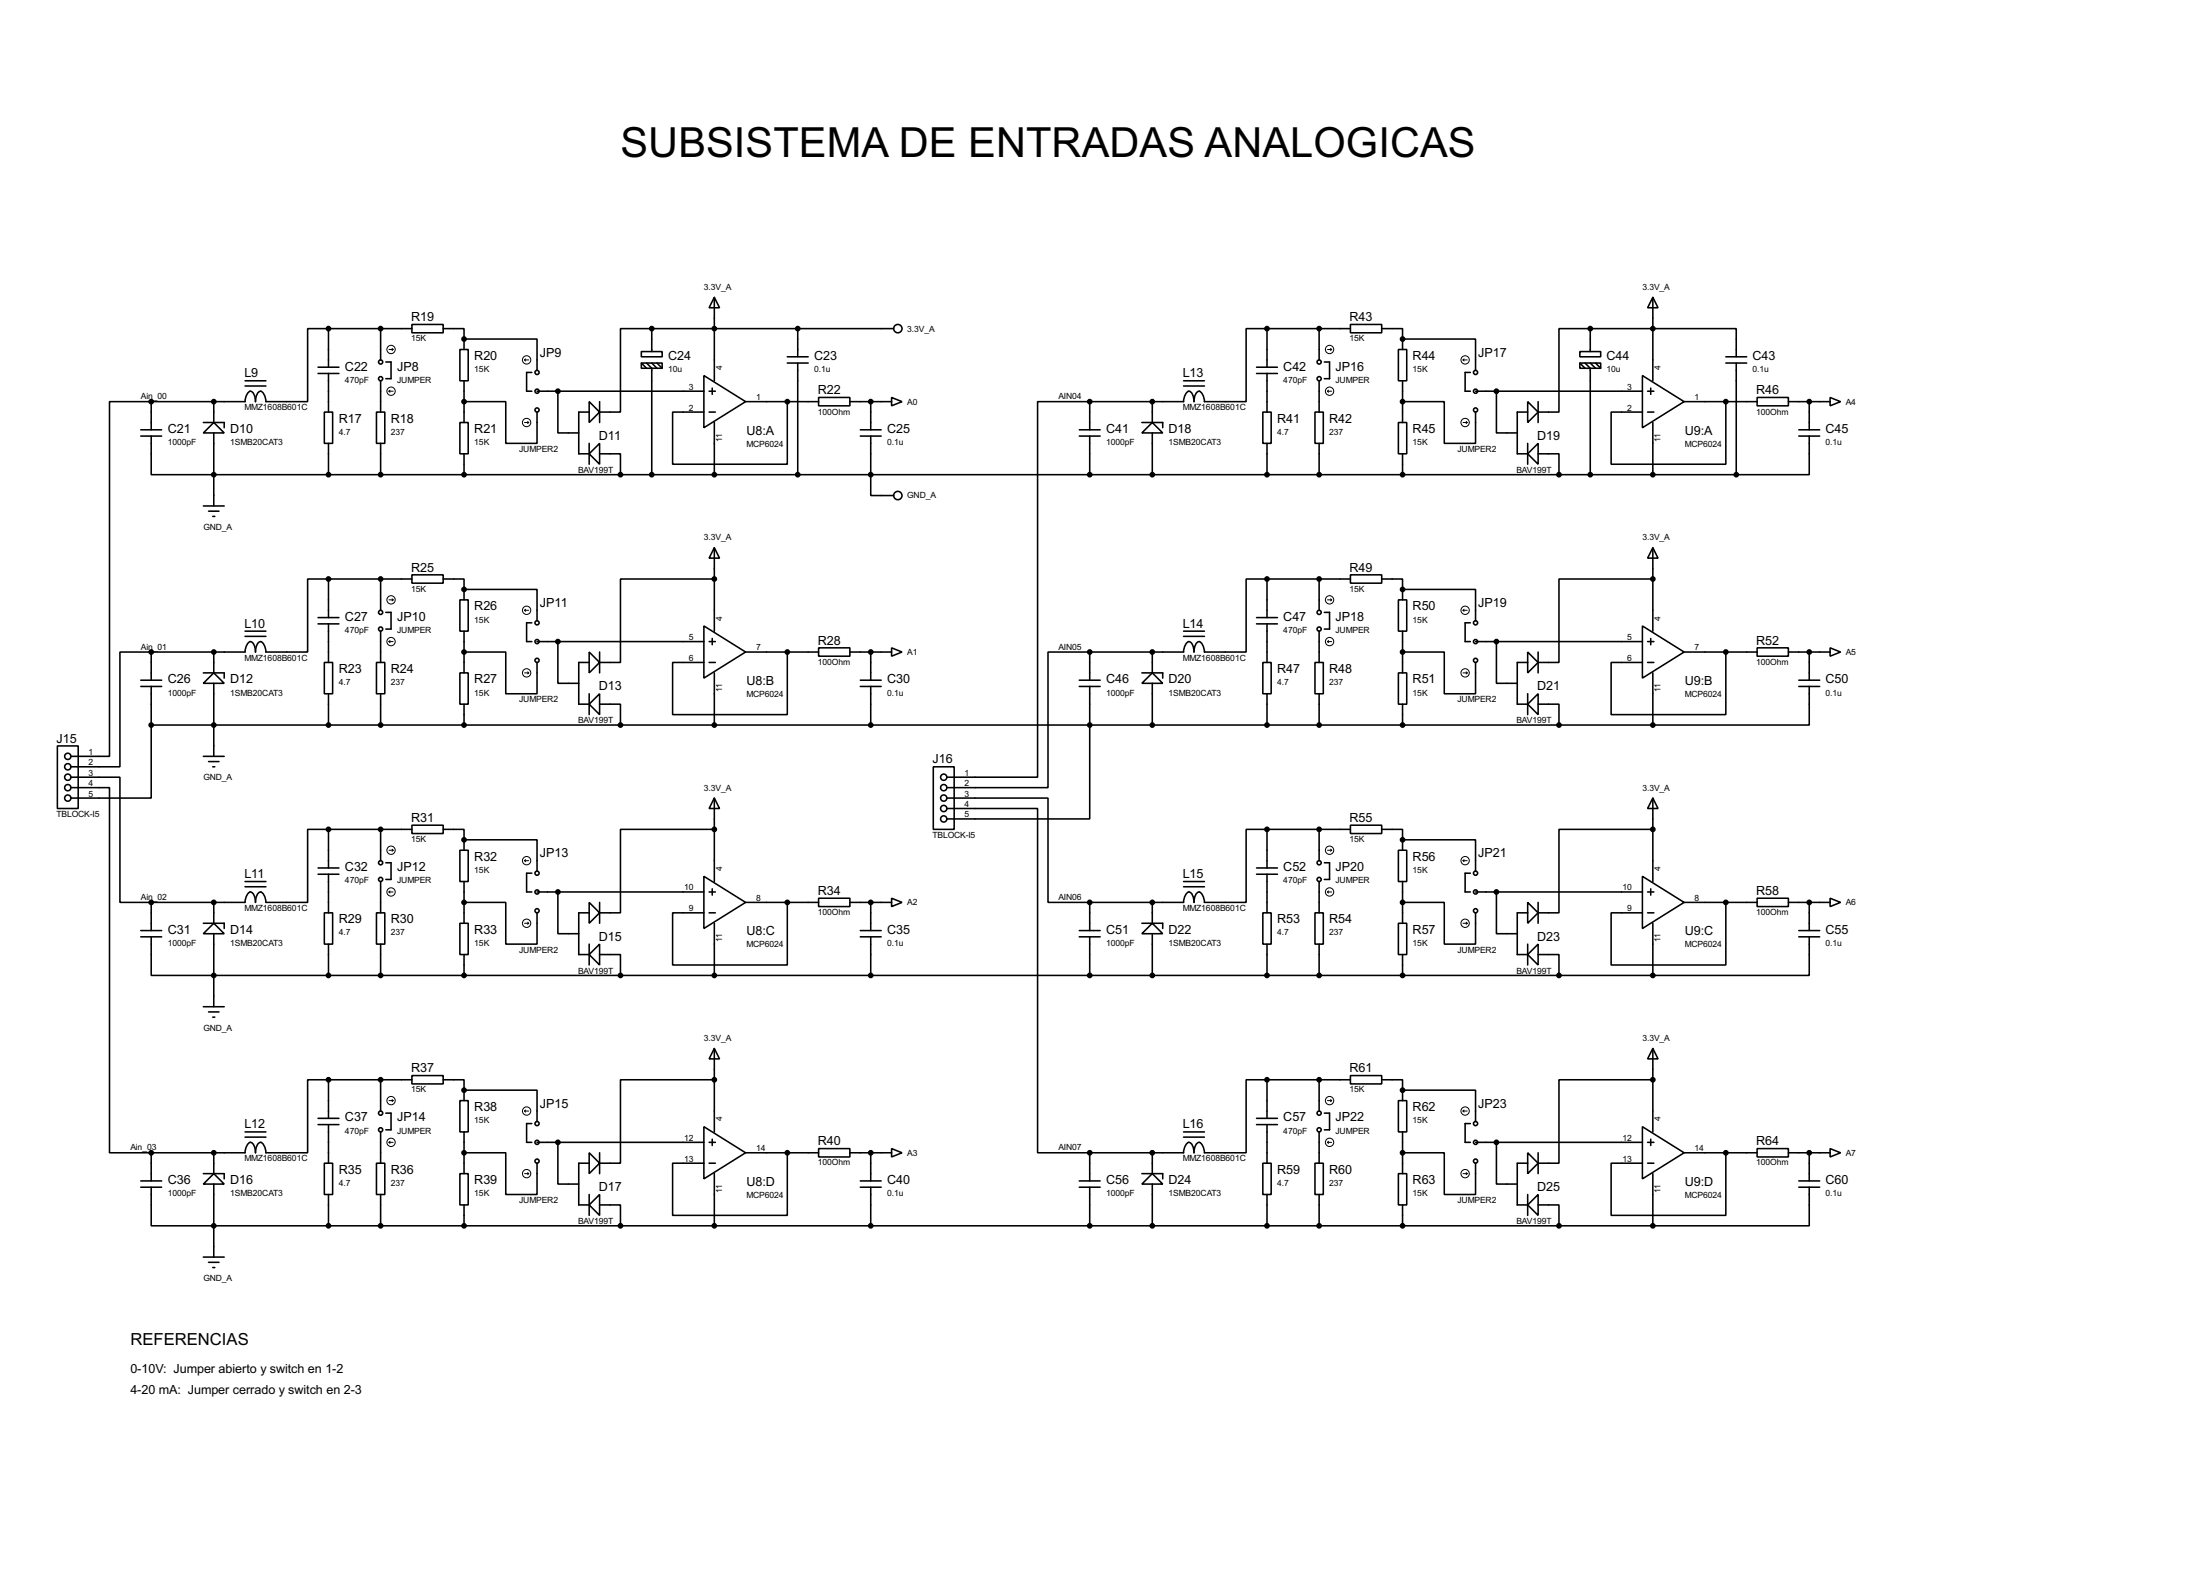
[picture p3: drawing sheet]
<svg xmlns="http://www.w3.org/2000/svg" width="536mm" height="383mm" viewBox="0 0 536 383" stroke-linecap="round" stroke-linejoin="round" font-family="sans-serif">
<g fill="none" stroke="#000" stroke-width=".38">
<path d="M100.3 79h7.6v2h-7.6zM174 72.4l1.3 2.5h-2.6zM174 72.4v20.3M328.9 79h7.6v2h-7.6zM402.6 72.4l1.3 2.5h-2.6zM402.6 72.4v20.3M36.8 97.8h-10.1v86.3h-9.4M36.8 97.8v6.8M52.1 97.8v5.1M59.7 94h5.1M59.7 92.7h5.1M77.5 89.4h5"/>
<path d="M77.5 90.9h5M80 80h-5.1v17.8h-10.1l-.2-1.2a1.31 1.31 0 0 0-1.5-1.3 2.8 2.8 0 0 0-.9 2.5v-.6a2.04 2.04 0 0 0-1.2-2 2.69 2.69 0 0 0-1.3 2.6h-22.9M80 80v9.4M80 90.9v9.4M80 80h20.3M92.7 80v7.6M92.7 92.7v7.6M94 88.1h1.2v4.1h-1.2M107.9 80h5.1v2.5M112 85.1h2v7.6h-2zM113 82.5h17.8v7.7M113 97.8h10.2v10.1h7.6v-7.6"/>
<path d="M113 82.5v2.6M113 92.7v10.2M129.5 90.7h-1.2v4.5h1.2M130.8 95.2h40.6M135.9 95.2v10.2h5.1M143.5 97.8l2.5 2.5-2.5 2.6zM146 97.8v5.1M156.2 85.6h5.1v1.3h-5.1zM156.2 88.4h5.1v1.3h-5.1zM156.2 88.4l1.3 1.3M157.5 88.4l1.2 1.3v25.9M158.7 80h-7.6v20.3h-5.1"/>
<path d="M158.7 80h59M158.7 80v5.6M158.7 88.4l1.3 1.3M160 88.4l1.3 1.3M171.4 91.4l10.2 6.4-10.2 6.3zM172.7 95.2h1.5M173.5 94.5v1.5M181.6 97.8h17.8M191.8 97.8v15.2h-28v-12.7h7.6M191.8 88.4h5M191.8 86.9h5M194.3 80v6.9"/>
<path d="M194.3 88.4v27.2M199.4 96.8h7.6v2h-7.6zM207 97.8h10.2M212.1 97.8v6.8M217.2 96.8l2.5 1-2.5 1zM265.4 97.8h-12.7v91.4h-22.1M265.4 97.8v6.8M280.7 97.8v5.1M288.3 94h5.1M288.3 92.7h5.1M306.1 89.4h5M306.1 90.9h5"/>
<path d="M308.6 80h-5.1v17.8h-10.1l-.2-1.2a1.31 1.31 0 0 0-1.5-1.3 2.8 2.8 0 0 0-.9 2.5v-.6a2.04 2.04 0 0 0-1.2-2 2.69 2.69 0 0 0-1.3 2.6h-22.9M308.6 80h20.3M308.6 80v9.4M308.6 90.9v9.4M321.3 80v7.6M321.3 92.7v7.6M322.6 88.1h1.2v4.1h-1.2M336.5 80h5.1v2.5M340.6 85.1h2v7.6h-2zM341.6 82.5h17.8v7.7M341.6 97.8h10.2v10.1h7.6v-7.6M341.6 82.5v2.6"/>
<path d="M341.6 92.7v10.2M358.1 90.7h-1.2v4.5h1.2M359.4 95.2h40.6M364.5 95.2v10.2h5.1M372.1 97.8l2.5 2.5-2.5 2.6zM374.6 97.8v5.1M384.8 85.6h5.1v1.3h-5.1zM384.8 88.4h5.1v1.3h-5.1zM384.8 88.4l1.3 1.3M386.1 88.4l1.2 1.3v25.9M387.3 80h35.6v6.9M387.3 80h-7.6v20.3h-5.1"/>
<path d="M387.3 80v5.6M387.3 88.4l1.3 1.3M388.6 88.4l1.3 1.3M400 91.4l10.2 6.4-10.2 6.3zM401.3 95.2h1.5M402.1 94.5v1.5M410.2 97.8h17.8M420.4 97.8v15.2h-28v-12.7h7.6M420.4 88.4h5M420.4 86.9h5M422.9 88.4v27.2M428 96.8h7.6v2h-7.6z"/>
<path d="M435.6 97.8h10.2M440.7 97.8v6.8M445.8 96.8l2.5 1-2.5 1zM34.3 106.2h5.1M34.3 104.6h5.1M36.8 106.2v9.4h386.1M49.5 102.9h5.1v1.2M52.1 102.9l2.5 2.5h-5.1zM52.1 105.4v17.8M79 100.3h2v7.6h-2zM80 107.9v7.7M91.7 100.3h2v7.6h-2z"/>
<path d="M92.7 107.9v7.7M112 102.9h2v7.6h-2zM113 110.5v5.1M143.5 110.5l2.5-2.6v5.1zM143.5 100.3h-2.5v10.2h2.5M143.5 107.9v5.1M146 110.5h5.1v5.1M172.7 100.3h1.5M174 102.9v12.7M209.5 106.2h5.1M209.5 104.6h5.1M212.1 106.2v14.4h5.6"/>
<path d="M262.9 106.2h5.1M262.9 104.6h5.1M265.4 106.2v9.4M278.1 102.9h5.1v1.2M280.7 102.9l2.5 2.5h-5.1zM280.7 105.4v10.2M307.6 100.3h2v7.6h-2zM308.6 107.9v7.7M320.3 100.3h2v7.6h-2zM321.3 107.9v7.7M340.6 102.9h2v7.6h-2zM341.6 110.5v5.1"/>
<path d="M372.1 110.5l2.5-2.6v5.1zM372.1 100.3h-2.5v10.2h2.5M372.1 107.9v5.1M374.6 110.5h5.1v5.1M401.3 100.3h1.5M402.6 102.9v12.7M438.1 106.2h5.1M438.1 104.6h5.1M440.7 106.2v9.4h-17.8M49.5 123.2h5.1M50.8 124.5h2.5M51.8 125.7h.5"/>
<path d="M100.3 140h7.6v2h-7.6zM174 133.3l1.3 2.6h-2.6zM174 133.3v20.4M328.9 140h7.6v2h-7.6zM402.6 133.3l1.3 2.6h-2.6zM402.6 133.3v20.4M36.8 158.7h-7.6v28h-11.9M36.8 158.7v6.9M52.1 158.7v5.1M59.7 154.9h5.1M59.7 153.7h5.1M77.5 150.4h5"/>
<path d="M77.5 151.9h5M80 141h-5.1v17.7h-10.1l-.2-1.2a1.31 1.31 0 0 0-1.5-1.2 2.8 2.8 0 0 0-.9 2.4v-.6a2.04 2.04 0 0 0-1.2-1.9 2.69 2.69 0 0 0-1.3 2.5h-22.9M80 141v9.4M80 151.9v9.4M80 141h20.3M92.7 141v7.6M92.7 153.7v7.6M94 149.1h1.2v4.1h-1.2M107.9 141h5.1v2.5M112 146h2v7.7h-2zM113 143.5h17.8v7.6M113 158.7h10.2v10.2h7.6v-7.6"/>
<path d="M113 143.5v2.5M113 153.7v10.1M129.5 151.6h-1.2v4.6h1.2M130.8 156.2h40.6M135.9 156.2v10.2h5.1M143.5 158.7l2.5 2.6-2.5 2.5zM146 158.7v5.1M171.4 152.4l10.2 6.3-10.2 6.4zM172.7 156.2h1.5M173.5 155.4v1.6M174 141h-22.9v20.3h-5.1M181.6 158.7h17.8"/>
<path d="M191.8 158.7v15.3h-28v-12.7h7.6M199.4 157.7h7.6v2.1h-7.6zM207 158.7h10.2M212.1 158.7v6.9M217.2 157.7l2.5 1-2.5 1.1zM265.4 158.7h-10.1v33.1h-24.7M265.4 158.7v6.9M280.7 158.7v5.1M288.3 154.9h5.1M288.3 153.7h5.1M306.1 150.4h5M306.1 151.9h5"/>
<path d="M308.6 141h-5.1v17.7h-10.1l-.2-1.2a1.31 1.31 0 0 0-1.5-1.2 2.8 2.8 0 0 0-.9 2.4v-.6a2.04 2.04 0 0 0-1.2-1.9 2.69 2.69 0 0 0-1.3 2.5h-22.9M308.6 141h20.3M308.6 141v9.4M308.6 151.9v9.4M321.3 141v7.6M321.3 153.7v7.6M322.6 149.1h1.2v4.1h-1.2M336.5 141h5.1v2.5M340.6 146h2v7.7h-2zM341.6 143.5h17.8v7.6M341.6 158.7h10.2v10.2h7.6v-7.6M341.6 143.5v2.5"/>
<path d="M341.6 153.7v10.1M358.1 151.6h-1.2v4.6h1.2M359.4 156.2h40.6M364.5 156.2v10.2h5.1M372.1 158.7l2.5 2.6-2.5 2.5zM374.6 158.7v5.1M400 152.4l10.2 6.3-10.2 6.4zM401.3 156.2h1.5M402.1 155.4v1.6M402.6 141h-22.9v20.3h-5.1M410.2 158.7h17.8M420.4 158.7v15.3h-28v-12.7h7.6"/>
<path d="M428 157.7h7.6v2.1h-7.6zM435.6 158.7h10.2M440.7 158.7v6.9M445.8 157.7l2.5 1-2.5 1.1zM34.3 167.1h5.1M34.3 165.6h5.1M36.8 176.5v17.8h-19.5M36.8 176.5h365.8M36.8 167.1v9.4M49.5 163.8h5.1v1.3M52.1 163.8l2.5 2.6h-5.1zM52.1 166.4v17.7"/>
<path d="M79 161.3h2v7.6h-2zM80 168.9v7.6M91.7 161.3h2v7.6h-2zM92.7 168.9v7.6M112 163.8h2v7.6h-2zM113 171.4v5.1M143.5 171.4l2.5-2.5v5.1zM143.5 168.9v5.1M143.5 161.3h-2.5v10.1h2.5M146 171.4h5.1v5.1M172.7 161.3h1.5M174 163.8v12.7"/>
<path d="M209.5 167.1h5.1M209.5 165.6h5.1M212.1 167.1v9.4M262.9 167.1h5.1M262.9 165.6h5.1M265.4 167.1v32.3h-34.8M278.1 163.8h5.1v1.3M280.7 163.8l2.5 2.6h-5.1zM280.7 166.4v10.1M307.6 161.3h2v7.6h-2zM308.6 168.9v7.6M320.3 161.3h2v7.6h-2z"/>
<path d="M321.3 168.9v7.6M340.6 163.8h2v7.6h-2zM341.6 171.4v5.1M372.1 171.4l2.5-2.5v5.1zM372.1 161.3h-2.5v10.1h2.5M372.1 168.9v5.1M374.6 171.4h5.1v5.1M401.3 161.3h1.5M402.6 163.8v12.7M438.1 167.1h5.1M438.1 165.6h5.1M440.7 167.1v9.4h-38.1"/>
<path d="M14 181.6h5v15.2h-5zM17.3 189.2h11.9v30.5h7.6M17.3 191.8h9.4v88.9h10.1M49.5 184.1h5.1M50.8 185.4h2.5M51.8 186.7h.5M174 194.3l1.3 2.5h-2.6zM174 194.3v20.3M227.3 186.7h5.1v15.2h-5.1zM230.6 194.3h24.7v25.4h10.1M230.6 196.8h22.1v83.9h12.7M402.6 194.3l1.3 2.5h-2.6z"/>
<path d="M402.6 194.3v20.3M36.8 219.7v6.9M52.1 219.7v5.1M59.7 215.9h5.1M59.7 214.6h5.1M77.5 211.3h5M77.5 212.9h5M80 201.9h-5.1v17.8h-10.1l-.2-1.2a1.31 1.31 0 0 0-1.5-1.2 2.8 2.8 0 0 0-.9 2.4v-.6a2.04 2.04 0 0 0-1.2-1.9 2.69 2.69 0 0 0-1.3 2.5h-22.9M80 201.9v9.4M80 212.9v9.3M80 201.9h20.3M92.7 201.9v7.6"/>
<path d="M92.7 214.6v7.6M94 210.1h1.2v4h-1.2M100.3 200.9h7.6v2h-7.6zM107.9 201.9h5.1v2.6M112 207h2v7.6h-2zM113 204.5h17.8v7.6M113 219.7h10.2v10.2h7.6v-7.7M113 204.5v2.5M113 214.6v10.2M129.5 212.6h-1.2v4.6h1.2M130.8 217.2h40.6M135.9 217.2v10.1h5.1"/>
<path d="M143.5 219.7l2.5 2.5-2.5 2.6zM146 219.7v5.1M171.4 213.4l10.2 6.3-10.2 6.4zM172.7 217.2h1.5M173.5 216.4v1.5M174 201.9h-22.9v20.3h-5.1M181.6 219.7h17.8M191.8 219.7v15.2h-28v-12.7h7.6M199.4 218.7h7.6v2h-7.6zM207 219.7h10.2M212.1 219.7v6.9M217.2 218.7l2.5 1-2.5 1z"/>
<path d="M265.4 219.7v6.9M280.7 219.7v5.1M288.3 215.9h5.1M288.3 214.6h5.1M306.1 211.3h5M306.1 212.9h5M308.6 201.9h-5.1v17.8h-10.1l-.2-1.2a1.31 1.31 0 0 0-1.5-1.2 2.8 2.8 0 0 0-.9 2.4v-.6a2.04 2.04 0 0 0-1.2-1.9 2.69 2.69 0 0 0-1.3 2.5h-22.9M308.6 201.9h20.3M308.6 201.9v9.4M308.6 212.9v9.3M321.3 201.9v7.6M321.3 214.6v7.6"/>
<path d="M322.6 210.1h1.2v4h-1.2M328.9 200.9h7.6v2h-7.6zM336.5 201.9h5.1v2.6M340.6 207h2v7.6h-2zM341.6 204.5h17.8v7.6M341.6 219.7h10.2v10.2h7.6v-7.7M341.6 204.5v2.5M341.6 214.6v10.2M358.1 212.6h-1.2v4.6h1.2M359.4 217.2h40.6M364.5 217.2v10.1h5.1M372.1 219.7l2.5 2.5-2.5 2.6z"/>
<path d="M374.6 219.7v5.1M400 213.4l10.2 6.3-10.2 6.4zM401.3 217.2h1.5M402.1 216.4v1.5M402.6 201.9h-22.9v20.3h-5.1M410.2 219.7h17.8M420.4 219.7v15.2h-28v-12.7h7.6M428 218.7h7.6v2h-7.6zM435.6 219.7h10.2M440.7 219.7v6.9M445.8 218.7l2.5 1-2.5 1zM34.3 228.1h5.1"/>
<path d="M34.3 226.6h5.1M36.8 228.1v9.4h365.8M49.5 224.8h5.1v1.3M52.1 224.8l2.5 2.5h-5.1zM52.1 227.3v17.8M79 222.2h2v7.7h-2zM80 229.9v7.6M91.7 222.2h2v7.7h-2zM92.7 229.9v7.6M112 224.8h2v7.6h-2zM113 232.4v5.1M143.5 232.4l2.5-2.5v5z"/>
<path d="M143.5 229.9v5M143.5 222.2h-2.5v10.2h2.5M146 232.4h5.1v5.1M172.7 222.2h1.5M174 224.8v12.7M209.5 228.1h5.1M209.5 226.6h5.1M212.1 228.1v9.4M262.9 228.1h5.1M262.9 226.6h5.1M265.4 228.1v9.4M278.1 224.8h5.1v1.3"/>
<path d="M280.7 224.8l2.5 2.5h-5.1zM280.7 227.3v10.2M307.6 222.2h2v7.7h-2zM308.6 229.9v7.6M320.3 222.2h2v7.7h-2zM321.3 229.9v7.6M340.6 224.8h2v7.6h-2zM341.6 232.4v5.1M372.1 232.4l2.5-2.5v5zM372.1 222.2h-2.5v10.2h2.5M372.1 229.9v5M374.6 232.4h5.1v5.1"/>
<path d="M401.3 222.2h1.5M402.6 224.8v12.7M438.1 228.1h5.1M438.1 226.6h5.1M440.7 228.1v9.4h-38.1M49.5 245.1h5.1M50.8 246.4h2.5M51.8 247.6h.5M174 255.3l1.3 2.5h-2.6zM174 255.3v20.3M402.6 255.3l1.3 2.5h-2.6zM402.6 255.3v20.3"/>
<path d="M59.7 276.9h5.1M59.7 275.6h5.1M77.5 272.3h5M77.5 273.8h5M80 262.9h-5.1v17.8h-10.1l-.2-1.3a1.31 1.31 0 0 0-1.5-1.2 2.8 2.8 0 0 0-.9 2.5v-.7a2.04 2.04 0 0 0-1.2-1.9 2.69 2.69 0 0 0-1.3 2.6h-22.9M80 262.9v9.4M80 273.8v9.4M80 262.9h20.3M92.7 262.9v7.6M92.7 275.6v7.6M94 271h1.2v4.1h-1.2M100.3 261.9h7.6v2h-7.6z"/>
<path d="M107.9 262.9h5.1v2.5M112 268h2v7.6h-2zM113 265.4h17.8v7.6M113 265.4v2.6M113 275.6v10.1M129.5 273.6h-1.2v4.5h1.2M130.8 278.1h40.6M135.9 278.1v10.2h5.1M171.4 274.3l10.2 6.4-10.2 6.3zM172.7 278.1h1.5M173.5 277.4v1.5M174 262.9h-22.9v20.3h-5.1"/>
<path d="M199.4 279.7h7.6v2h-7.6zM217.2 279.7l2.5 1-2.5 1zM288.3 276.9h5.1M288.3 275.6h5.1M306.1 272.3h5M306.1 273.8h5M308.6 262.9h-5.1v17.8h-10.1l-.2-1.3a1.31 1.31 0 0 0-1.5-1.2 2.8 2.8 0 0 0-.9 2.5v-.7a2.04 2.04 0 0 0-1.2-1.9 2.69 2.69 0 0 0-1.3 2.6h-22.9M308.6 262.9h20.3M308.6 262.9v9.4M308.6 273.8v9.4M321.3 262.9v7.6M321.3 275.6v7.6"/>
<path d="M322.6 271h1.2v4.1h-1.2M328.9 261.9h7.6v2h-7.6zM336.5 262.9h5.1v2.5M340.6 268h2v7.6h-2zM341.6 265.4h17.8v7.6M341.6 265.4v2.6M341.6 275.6v10.1M358.1 273.6h-1.2v4.5h1.2M359.4 278.1h40.6M364.5 278.1v10.2h5.1M400 274.3l10.2 6.4-10.2 6.3zM401.3 278.1h1.5"/>
<path d="M402.1 277.4v1.5M402.6 262.9h-22.9v20.3h-5.1M428 279.7h7.6v2h-7.6zM445.8 279.7l2.5 1-2.5 1zM34.3 289.1h5.1M34.3 287.5h5.1M36.8 289.1v9.3h365.8M36.8 280.7v6.8M49.5 285.7h5.1v1.3M52.1 285.7l2.5 2.6h-5.1zM52.1 280.7v5M52.1 288.3v17.8"/>
<path d="M79 283.2h2v7.6h-2zM80 290.8v7.6M91.7 283.2h2v7.6h-2zM92.7 290.8v7.6M112 285.7h2v7.7h-2zM113 280.7h10.2v10.1h7.6v-7.6M113 293.4v5M143.5 293.4l2.5-2.6v5.1zM143.5 280.7l2.5 2.5-2.5 2.5zM143.5 290.8v5.1M143.5 283.2h-2.5v10.2h2.5M146 293.4h5.1v5"/>
<path d="M146 280.7v5M172.7 283.2h1.5M174 285.7v12.7M181.6 280.7h17.8M191.8 280.7v15.2h-28v-12.7h7.6M207 280.7h10.2M209.5 289.1h5.1M209.5 287.5h5.1M212.1 280.7v6.8M212.1 289.1v9.3M262.9 289.1h5.1M262.9 287.5h5.1"/>
<path d="M265.4 280.7v6.8M265.4 289.1v9.3M278.1 285.7h5.1v1.3M280.7 285.7l2.5 2.6h-5.1zM280.7 280.7v5M280.7 288.3v10.1M307.6 283.2h2v7.6h-2zM308.6 290.8v7.6M320.3 283.2h2v7.6h-2zM321.3 290.8v7.6M340.6 285.7h2v7.7h-2zM341.6 280.7h10.2v10.1h7.6v-7.6"/>
<path d="M341.6 293.4v5M372.1 293.4l2.5-2.6v5.1zM372.1 280.7l2.5 2.5-2.5 2.5zM372.1 283.2h-2.5v10.2h2.5M372.1 290.8v5.1M374.6 293.4h5.1v5M374.6 280.7v5M401.3 283.2h1.5M402.6 285.7v12.7M410.2 280.7h17.8M420.4 280.7v15.2h-28v-12.7h7.6M435.6 280.7h10.2"/>
<path d="M438.1 289.1h5.1M438.1 287.5h5.1M440.7 289.1v9.3h-38.1M440.7 280.7v6.8M49.5 306.1h5.1M50.8 307.3h2.5M51.8 308.6h.5"/>
<circle cx="92.7" cy="92.2" r=".51"/>
<circle cx="92.7" cy="88.1" r=".51"/>
<circle cx="130.8" cy="95.2" r=".51"/>
<circle cx="130.8" cy="90.7" r=".51"/>
<circle cx="130.8" cy="99.8" r=".51"/>
<circle cx="218.7" cy="80" r="1.02"/>
<circle cx="321.3" cy="92.2" r=".51"/>
<circle cx="321.3" cy="88.1" r=".51"/>
<circle cx="359.4" cy="99.8" r=".51"/>
<circle cx="359.4" cy="90.7" r=".51"/>
<circle cx="359.4" cy="95.2" r=".51"/>
<circle cx="218.7" cy="120.7" r="1.02"/>
<circle cx="92.7" cy="149.1" r=".51"/>
<circle cx="92.7" cy="153.2" r=".51"/>
<circle cx="130.8" cy="151.6" r=".51"/>
<circle cx="130.8" cy="156.2" r=".51"/>
<circle cx="321.3" cy="153.2" r=".51"/>
<circle cx="321.3" cy="149.1" r=".51"/>
<circle cx="359.4" cy="151.6" r=".51"/>
<circle cx="359.4" cy="156.2" r=".51"/>
<circle cx="130.8" cy="160.8" r=".51"/>
<circle cx="359.4" cy="160.8" r=".51"/>
<circle cx="16.5" cy="186.7" r=".76"/>
<circle cx="16.5" cy="191.8" r=".76"/>
<circle cx="16.5" cy="194.3" r=".76"/>
<circle cx="16.5" cy="189.2" r=".76"/>
<circle cx="16.5" cy="184.2" r=".76"/>
<circle cx="229.9" cy="189.2" r=".76"/>
<circle cx="229.9" cy="194.3" r=".76"/>
<circle cx="229.9" cy="191.8" r=".76"/>
<circle cx="229.9" cy="196.9" r=".76"/>
<circle cx="229.9" cy="199.4" r=".76"/>
<circle cx="92.7" cy="214.1" r=".51"/>
<circle cx="92.7" cy="210.1" r=".51"/>
<circle cx="130.8" cy="212.6" r=".51"/>
<circle cx="130.8" cy="217.2" r=".51"/>
<circle cx="321.3" cy="214.1" r=".51"/>
<circle cx="321.3" cy="210.1" r=".51"/>
<circle cx="359.4" cy="212.6" r=".51"/>
<circle cx="359.4" cy="217.2" r=".51"/>
<circle cx="130.8" cy="221.7" r=".51"/>
<circle cx="359.4" cy="221.7" r=".51"/>
<circle cx="92.7" cy="275.1" r=".51"/>
<circle cx="92.7" cy="271" r=".51"/>
<circle cx="130.8" cy="278.1" r=".51"/>
<circle cx="130.8" cy="273.6" r=".51"/>
<circle cx="321.3" cy="271" r=".51"/>
<circle cx="321.3" cy="275.1" r=".51"/>
<circle cx="359.4" cy="273.6" r=".51"/>
<circle cx="359.4" cy="278.1" r=".51"/>
<circle cx="130.8" cy="282.7" r=".51"/>
<circle cx="359.4" cy="282.7" r=".51"/>
</g>
<circle cx="113" cy="82.5" r=".19" fill="#000"/>
<g fill="#000" stroke="#000" stroke-width=".38">
<circle cx="36.8" cy="97.8" r=".51"/>
<circle cx="52.1" cy="97.8" r=".51"/>
<circle cx="80" cy="80" r=".51"/>
<circle cx="92.7" cy="80" r=".51"/>
<circle cx="113" cy="97.8" r=".51"/>
<circle cx="113" cy="82.5" r=".51"/>
<circle cx="135.9" cy="95.2" r=".51"/>
<circle cx="158.7" cy="80" r=".51"/>
<circle cx="174" cy="80" r=".51"/>
<circle cx="191.8" cy="97.8" r=".51"/>
<circle cx="194.3" cy="80" r=".51"/>
<circle cx="212.1" cy="97.8" r=".51"/>
<circle cx="265.4" cy="97.8" r=".51"/>
<circle cx="280.7" cy="97.8" r=".51"/>
<circle cx="308.6" cy="80" r=".51"/>
<circle cx="321.3" cy="80" r=".51"/>
<circle cx="341.6" cy="82.5" r=".51"/>
<circle cx="341.6" cy="97.8" r=".51"/>
<circle cx="364.5" cy="95.2" r=".51"/>
<circle cx="387.3" cy="80" r=".51"/>
<circle cx="402.6" cy="80" r=".51"/>
<circle cx="420.4" cy="97.8" r=".51"/>
<circle cx="440.7" cy="97.8" r=".51"/>
<circle cx="52.1" cy="115.6" r=".51"/>
<circle cx="80" cy="115.6" r=".51"/>
<circle cx="92.7" cy="115.6" r=".51"/>
<circle cx="113" cy="115.6" r=".51"/>
<circle cx="151.1" cy="115.6" r=".51"/>
<circle cx="158.7" cy="115.6" r=".51"/>
<circle cx="174" cy="115.6" r=".51"/>
<circle cx="194.3" cy="115.6" r=".51"/>
<circle cx="212.1" cy="115.6" r=".51"/>
<circle cx="265.4" cy="115.6" r=".51"/>
<circle cx="280.7" cy="115.6" r=".51"/>
<circle cx="308.6" cy="115.6" r=".51"/>
<circle cx="321.3" cy="115.6" r=".51"/>
<circle cx="341.6" cy="115.6" r=".51"/>
<circle cx="379.7" cy="115.6" r=".51"/>
<circle cx="387.3" cy="115.6" r=".51"/>
<circle cx="402.6" cy="115.6" r=".51"/>
<circle cx="422.9" cy="115.6" r=".51"/>
<circle cx="36.8" cy="158.7" r=".51"/>
<circle cx="52.1" cy="158.7" r=".51"/>
<circle cx="80" cy="141" r=".51"/>
<circle cx="92.7" cy="141" r=".51"/>
<circle cx="113" cy="143.5" r=".51"/>
<circle cx="113" cy="158.7" r=".51"/>
<circle cx="135.9" cy="156.2" r=".51"/>
<circle cx="174" cy="141" r=".51"/>
<circle cx="191.8" cy="158.7" r=".51"/>
<circle cx="212.1" cy="158.7" r=".51"/>
<circle cx="265.4" cy="158.7" r=".51"/>
<circle cx="280.7" cy="158.7" r=".51"/>
<circle cx="308.6" cy="141" r=".51"/>
<circle cx="321.3" cy="141" r=".51"/>
<circle cx="341.6" cy="143.5" r=".51"/>
<circle cx="341.6" cy="158.7" r=".51"/>
<circle cx="364.5" cy="156.2" r=".51"/>
<circle cx="402.6" cy="141" r=".51"/>
<circle cx="420.4" cy="158.7" r=".51"/>
<circle cx="440.7" cy="158.7" r=".51"/>
<circle cx="36.8" cy="176.5" r=".51"/>
<circle cx="52.1" cy="176.5" r=".51"/>
<circle cx="80" cy="176.5" r=".51"/>
<circle cx="92.7" cy="176.5" r=".51"/>
<circle cx="113" cy="176.5" r=".51"/>
<circle cx="151.1" cy="176.5" r=".51"/>
<circle cx="174" cy="176.5" r=".51"/>
<circle cx="212.1" cy="176.5" r=".51"/>
<circle cx="265.4" cy="176.5" r=".51"/>
<circle cx="280.7" cy="176.5" r=".51"/>
<circle cx="308.6" cy="176.5" r=".51"/>
<circle cx="321.3" cy="176.5" r=".51"/>
<circle cx="341.6" cy="176.5" r=".51"/>
<circle cx="379.7" cy="176.5" r=".51"/>
<circle cx="402.6" cy="176.5" r=".51"/>
<circle cx="36.8" cy="219.7" r=".51"/>
<circle cx="52.1" cy="219.7" r=".51"/>
<circle cx="80" cy="201.9" r=".51"/>
<circle cx="92.7" cy="201.9" r=".51"/>
<circle cx="113" cy="204.5" r=".51"/>
<circle cx="113" cy="219.7" r=".51"/>
<circle cx="135.9" cy="217.2" r=".51"/>
<circle cx="174" cy="201.9" r=".51"/>
<circle cx="191.8" cy="219.7" r=".51"/>
<circle cx="212.1" cy="219.7" r=".51"/>
<circle cx="265.4" cy="219.7" r=".51"/>
<circle cx="280.7" cy="219.7" r=".51"/>
<circle cx="308.6" cy="201.9" r=".51"/>
<circle cx="321.3" cy="201.9" r=".51"/>
<circle cx="341.6" cy="219.7" r=".51"/>
<circle cx="341.6" cy="204.5" r=".51"/>
<circle cx="364.5" cy="217.2" r=".51"/>
<circle cx="402.6" cy="201.9" r=".51"/>
<circle cx="420.4" cy="219.7" r=".51"/>
<circle cx="440.7" cy="219.7" r=".51"/>
<circle cx="52.1" cy="237.5" r=".51"/>
<circle cx="80" cy="237.5" r=".51"/>
<circle cx="92.7" cy="237.5" r=".51"/>
<circle cx="113" cy="237.5" r=".51"/>
<circle cx="151.1" cy="237.5" r=".51"/>
<circle cx="174" cy="237.5" r=".51"/>
<circle cx="212.1" cy="237.5" r=".51"/>
<circle cx="265.4" cy="237.5" r=".51"/>
<circle cx="280.7" cy="237.5" r=".51"/>
<circle cx="308.6" cy="237.5" r=".51"/>
<circle cx="321.3" cy="237.5" r=".51"/>
<circle cx="341.6" cy="237.5" r=".51"/>
<circle cx="379.7" cy="237.5" r=".51"/>
<circle cx="402.6" cy="237.5" r=".51"/>
<circle cx="80" cy="262.9" r=".51"/>
<circle cx="92.7" cy="262.9" r=".51"/>
<circle cx="113" cy="265.4" r=".51"/>
<circle cx="135.9" cy="278.1" r=".51"/>
<circle cx="174" cy="262.9" r=".51"/>
<circle cx="308.6" cy="262.9" r=".51"/>
<circle cx="321.3" cy="262.9" r=".51"/>
<circle cx="341.6" cy="265.4" r=".51"/>
<circle cx="364.5" cy="278.1" r=".51"/>
<circle cx="402.6" cy="262.9" r=".51"/>
<circle cx="36.8" cy="280.7" r=".51"/>
<circle cx="52.1" cy="298.4" r=".51"/>
<circle cx="52.1" cy="280.7" r=".51"/>
<circle cx="80" cy="298.4" r=".51"/>
<circle cx="92.7" cy="298.4" r=".51"/>
<circle cx="113" cy="280.7" r=".51"/>
<circle cx="113" cy="298.4" r=".51"/>
<circle cx="151.1" cy="298.4" r=".51"/>
<circle cx="174" cy="298.4" r=".51"/>
<circle cx="191.8" cy="280.7" r=".51"/>
<circle cx="212.1" cy="298.4" r=".51"/>
<circle cx="212.1" cy="280.7" r=".51"/>
<circle cx="265.4" cy="280.7" r=".51"/>
<circle cx="265.4" cy="298.4" r=".51"/>
<circle cx="280.7" cy="298.4" r=".51"/>
<circle cx="280.7" cy="280.7" r=".51"/>
<circle cx="308.6" cy="298.4" r=".51"/>
<circle cx="321.3" cy="298.4" r=".51"/>
<circle cx="341.6" cy="298.4" r=".51"/>
<circle cx="341.6" cy="280.7" r=".51"/>
<circle cx="379.7" cy="298.4" r=".51"/>
<circle cx="402.6" cy="298.4" r=".51"/>
<circle cx="420.4" cy="280.7" r=".51"/>
<circle cx="440.7" cy="280.7" r=".51"/>
</g>
<g fill="none" stroke="#000" stroke-width=".24">
<path d="M94.7 85.1h1.1M94.7 95.2l.3 .3M94.7 95.2h1.1M95 95l-.3 .2M95.5 84.8l.3 .3M95.8 85.1l-.3 .2M127.8 87.6l.2 .3M127.8 87.6h1M128 87.4l-.2 .2M323.3 85.1h1.1M323.3 95.2h1.1M323.3 95.2l.3 .3"/>
<path d="M323.6 95l-.3 .2M324.1 84.8l.3 .3M324.4 85.1l-.3 .2M356.4 87.6h1M356.4 87.6l.2 .3M356.6 87.4l-.2 .2M127.8 102.9h1M128.5 102.6l.3 .3M128.8 102.9l-.3 .2M356.4 102.9h1M357.1 102.6l.3 .3M357.4 102.9l-.3 .2"/>
<path d="M94.7 146h1.1M94.7 156.2l.3 .3M94.7 156.2h1.1M95 156l-.3 .2M95.5 145.8l.3 .2M95.8 146l-.3 .3M127.8 148.6l.2 .2M127.8 148.6h1M128 148.3l-.2 .3M323.3 146h1.1M323.3 156.2h1.1M323.3 156.2l.3 .3"/>
<path d="M323.6 156l-.3 .2M324.1 145.8l.3 .2M324.4 146l-.3 .3M356.4 148.6h1M356.4 148.6l.2 .2M356.6 148.3l-.2 .3M127.8 163.8h1M128.5 163.6l.3 .2M128.8 163.8l-.3 .3M356.4 163.8h1M357.1 163.6l.3 .2M357.4 163.8l-.3 .3"/>
<path d="M94.7 207h1.1M94.7 217.2l.3 .2M94.7 217.2h1.1M95 216.9l-.3 .3M95.5 206.8l.3 .2M95.8 207l-.3 .3M127.8 209.5l.2 .3M127.8 209.5h1M128 209.3l-.2 .2M323.3 207h1.1M323.3 217.2h1.1M323.3 217.2l.3 .2"/>
<path d="M323.6 216.9l-.3 .3M324.1 206.8l.3 .2M324.4 207l-.3 .3M356.4 209.5h1M356.4 209.5l.2 .3M356.6 209.3l-.2 .2M127.8 224.8h1M128.5 224.5l.3 .3M128.8 224.8l-.3 .2M356.4 224.8h1M357.1 224.5l.3 .3M357.4 224.8l-.3 .2"/>
<path d="M94.7 268h1.1M94.7 278.1l.3 .3M94.7 278.1h1.1M95 277.9l-.3 .2M95.5 267.7l.3 .3M95.8 268l-.3 .2M127.8 270.5l.2 .3M127.8 270.5h1M128 270.3l-.2 .2M323.3 268h1.1M323.3 278.1h1.1M323.3 278.1l.3 .3"/>
<path d="M323.6 277.9l-.3 .2M324.1 267.7l.3 .3M324.4 268l-.3 .2M356.4 270.5h1M356.4 270.5l.2 .3M356.6 270.3l-.2 .2M127.8 285.7h1M128.5 285.5l.3 .2M128.8 285.7l-.3 .3M356.4 285.7h1M357.1 285.5l.3 .2M357.4 285.7l-.3 .3"/>
<circle cx="95.2" cy="95.3" r="1.02"/>
<circle cx="95.2" cy="85.1" r="1.02"/>
<circle cx="128.3" cy="87.6" r="1.02"/>
<circle cx="323.8" cy="85.1" r="1.02"/>
<circle cx="323.8" cy="95.3" r="1.02"/>
<circle cx="356.9" cy="87.6" r="1.02"/>
<circle cx="128.3" cy="102.9" r="1.02"/>
<circle cx="356.9" cy="102.9" r="1.02"/>
<circle cx="95.2" cy="146.1" r="1.02"/>
<circle cx="95.2" cy="156.2" r="1.02"/>
<circle cx="128.3" cy="148.6" r="1.02"/>
<circle cx="323.8" cy="146.1" r="1.02"/>
<circle cx="323.8" cy="156.2" r="1.02"/>
<circle cx="356.9" cy="148.6" r="1.02"/>
<circle cx="128.3" cy="163.8" r="1.02"/>
<circle cx="356.9" cy="163.8" r="1.02"/>
<circle cx="95.2" cy="217.2" r="1.02"/>
<circle cx="95.2" cy="207" r="1.02"/>
<circle cx="128.3" cy="209.6" r="1.02"/>
<circle cx="323.8" cy="207" r="1.02"/>
<circle cx="323.8" cy="217.2" r="1.02"/>
<circle cx="356.9" cy="209.6" r="1.02"/>
<circle cx="128.3" cy="224.8" r="1.02"/>
<circle cx="356.9" cy="224.8" r="1.02"/>
<circle cx="95.2" cy="278.1" r="1.02"/>
<circle cx="95.2" cy="268" r="1.02"/>
<circle cx="128.3" cy="270.5" r="1.02"/>
<circle cx="323.8" cy="268" r="1.02"/>
<circle cx="323.8" cy="278.1" r="1.02"/>
<circle cx="356.9" cy="270.5" r="1.02"/>
<circle cx="128.3" cy="285.8" r="1.02"/>
<circle cx="356.9" cy="285.8" r="1.02"/>
</g>
<text font-size="11.3" x="151.1" y="38.3">SUBSISTEMA DE ENTRADAS ANALOGICAS</text>
<text font-size="4.5" x="31.7" y="327.5">REFERENCIAS</text>
<g font-size="3.4">
<text x="100.2" y="78.2">R19</text>
<text x="328.7" y="78.2">R43</text>
<text x="115.5" y="87.7">R20</text>
<text x="131.5" y="86.8">JP9</text>
<text x="162.8" y="87.7">C24</text>
<text x="198.3" y="87.7">C23</text>
<text x="344.1" y="87.7">R44</text>
<text x="360.1" y="86.8">JP17</text>
<text x="391.3" y="87.7">C44</text>
<text x="426.9" y="87.7">C43</text>
<text x="59.5" y="91.9">L9</text>
<text x="84" y="90.2">C22</text>
<text x="96.7" y="90.2">JP8</text>
<text x="199.2" y="96">R22</text>
<text x="288.1" y="91.9">L13</text>
<text x="312.6" y="90.2">C42</text>
<text x="325.3" y="90.2">JP16</text>
<text x="427.8" y="96">R46</text>
<text x="40.9" y="105.5">C21</text>
<text x="56.1" y="105.5">D10</text>
<text x="82.5" y="102.9">R17</text>
<text x="95.2" y="102.9">R18</text>
<text x="115.5" y="105.5">R21</text>
<text x="145.9" y="107.1">D11</text>
<text x="181.8" y="105.9">U8:A</text>
<text x="216.1" y="105.5">C25</text>
<text x="269.4" y="105.5">C41</text>
<text x="284.6" y="105.5">D18</text>
<text x="311.1" y="102.9">R41</text>
<text x="323.8" y="102.9">R42</text>
<text x="344.1" y="105.5">R45</text>
<text x="374.4" y="107.1">D19</text>
<text x="410.4" y="105.9">U9:A</text>
<text x="444.7" y="105.5">C45</text>
<text x="100.2" y="139.1">R25</text>
<text x="328.7" y="139.1">R49</text>
<text x="115.5" y="148.6">R26</text>
<text x="131.5" y="147.8">JP11</text>
<text x="344.1" y="148.6">R50</text>
<text x="360.1" y="147.8">JP19</text>
<text x="59.5" y="152.9">L10</text>
<text x="84" y="151.2">C27</text>
<text x="96.7" y="151.2">JP10</text>
<text x="288.1" y="152.9">L14</text>
<text x="312.6" y="151.2">C47</text>
<text x="325.3" y="151.2">JP18</text>
<text x="199.2" y="156.9">R28</text>
<text x="427.8" y="156.9">R52</text>
<text x="40.9" y="166.4">C26</text>
<text x="56.1" y="166.4">D12</text>
<text x="82.5" y="163.9">R23</text>
<text x="95.2" y="163.9">R24</text>
<text x="115.5" y="166.4">R27</text>
<text x="181.8" y="166.8">U8:B</text>
<text x="216.1" y="166.4">C30</text>
<text x="269.4" y="166.4">C46</text>
<text x="284.6" y="166.4">D20</text>
<text x="311.1" y="163.9">R47</text>
<text x="323.8" y="163.9">R48</text>
<text x="344.1" y="166.4">R51</text>
<text x="410.4" y="166.8">U9:B</text>
<text x="444.7" y="166.4">C50</text>
<text x="145.9" y="168.1">D13</text>
<text x="374.4" y="168.1">D21</text>
<text x="13.8" y="180.8">J15</text>
<text x="227.2" y="185.9">J16</text>
<text x="100.2" y="200.1">R31</text>
<text x="328.7" y="200.1">R55</text>
<text x="115.5" y="209.6">R32</text>
<text x="131.5" y="208.7">JP13</text>
<text x="344.1" y="209.6">R56</text>
<text x="360.1" y="208.7">JP21</text>
<text x="59.5" y="213.8">L11</text>
<text x="84" y="212.1">C32</text>
<text x="96.7" y="212.1">JP12</text>
<text x="288.1" y="213.8">L15</text>
<text x="312.6" y="212.1">C52</text>
<text x="325.3" y="212.1">JP20</text>
<text x="199.2" y="217.8">R34</text>
<text x="427.8" y="217.8">R58</text>
<text x="40.9" y="227.3">C31</text>
<text x="56.1" y="227.3">D14</text>
<text x="82.5" y="224.8">R29</text>
<text x="95.2" y="224.8">R30</text>
<text x="115.5" y="227.3">R33</text>
<text x="181.8" y="227.8">U8:C</text>
<text x="216.1" y="227.3">C35</text>
<text x="269.4" y="227.3">C51</text>
<text x="284.6" y="227.3">D22</text>
<text x="311.1" y="224.8">R53</text>
<text x="323.8" y="224.8">R54</text>
<text x="344.1" y="227.3">R57</text>
<text x="410.4" y="227.8">U9:C</text>
<text x="444.7" y="227.3">C55</text>
<text x="145.9" y="229">D15</text>
<text x="374.4" y="229">D23</text>
<text x="100.2" y="261">R37</text>
<text x="328.7" y="261">R61</text>
<text x="131.5" y="269.7">JP15</text>
<text x="360.1" y="269.7">JP23</text>
<text x="59.5" y="274.7">L12</text>
<text x="84" y="273.1">C37</text>
<text x="96.7" y="273.1">JP14</text>
<text x="115.5" y="270.5">R38</text>
<text x="288.1" y="274.7">L16</text>
<text x="312.6" y="273.1">C57</text>
<text x="325.3" y="273.1">JP22</text>
<text x="344.1" y="270.5">R62</text>
<text x="199.2" y="278.8">R40</text>
<text x="427.8" y="278.8">R64</text>
<text x="82.5" y="285.8">R35</text>
<text x="95.2" y="285.8">R36</text>
<text x="311.1" y="285.8">R59</text>
<text x="323.8" y="285.8">R60</text>
<text x="40.9" y="288.3">C36</text>
<text x="56.1" y="288.3">D16</text>
<text x="115.5" y="288.3">R39</text>
<text x="145.9" y="290">D17</text>
<text x="181.8" y="288.7">U8:D</text>
<text x="216.1" y="288.3">C40</text>
<text x="269.4" y="288.3">C56</text>
<text x="284.6" y="288.3">D24</text>
<text x="344.1" y="288.3">R63</text>
<text x="374.4" y="290">D25</text>
<text x="410.4" y="288.7">U9:D</text>
<text x="444.7" y="288.3">C60</text>
<text x="31.7" y="334.2">0-10V: Jumper abierto y switch en 1-2</text>
<text x="31.7" y="339.3">4-20 mA: Jumper cerrado y switch en 2-3</text>
</g>
<g font-size="2.3">
<text x="171.4" y="70.6">3.3V_A</text>
<text x="400" y="70.6">3.3V_A</text>
<text x="100.2" y="83.1">15K</text>
<text x="221" y="80.7">3.3V_A</text>
<text x="328.7" y="83.1">15K</text>
<text x="84" y="93.2">470pF</text>
<text x="96.7" y="93.2">JUMPER</text>
<text x="115.5" y="90.6">15K</text>
<text x="162.8" y="90.6">10u</text>
<text x="167.8" y="94.9">3</text>
<text x="175.9" y="90.2" transform="rotate(-90 175.9 90.2)">4</text>
<text x="198.3" y="90.6">0.1u</text>
<text x="312.6" y="93.2">470pF</text>
<text x="325.3" y="93.2">JUMPER</text>
<text x="344.1" y="90.6">15K</text>
<text x="391.3" y="90.6">10u</text>
<text x="396.4" y="94.9">3</text>
<text x="404.5" y="90.2" transform="rotate(-90 404.5 90.2)">4</text>
<text x="426.9" y="90.6">0.1u</text>
<text x="34.3" y="97.2">Ain_00</text>
<text x="59.5" y="99.9">MMZ1608B601C</text>
<text x="167.8" y="99.9">2</text>
<text x="184.1" y="97.4">1</text>
<text x="199.2" y="100.9">100Ohm</text>
<text x="221" y="98.5">A0</text>
<text x="257.8" y="97.2">AIN04</text>
<text x="288.1" y="99.9">MMZ1608B601C</text>
<text x="396.4" y="99.9">2</text>
<text x="412.7" y="97.4">1</text>
<text x="427.8" y="100.9">100Ohm</text>
<text x="449.6" y="98.5">A4</text>
<text x="82.5" y="105.9">4.7</text>
<text x="95.2" y="105.9">237</text>
<text x="175.9" y="107.5" transform="rotate(-90 175.9 107.5)">11</text>
<text x="311.1" y="105.9">4.7</text>
<text x="323.8" y="105.9">237</text>
<text x="404.5" y="107.5" transform="rotate(-90 404.5 107.5)">11</text>
<text x="40.9" y="108.4">1000pF</text>
<text x="56.1" y="108.4">1SMB20CAT3</text>
<text x="115.5" y="108.4">15K</text>
<text x="126.4" y="110.1">JUMPER2</text>
<text x="181.8" y="108.8">MCP6024</text>
<text x="216.1" y="108.4">0.1u</text>
<text x="269.4" y="108.4">1000pF</text>
<text x="284.6" y="108.4">1SMB20CAT3</text>
<text x="344.1" y="108.4">15K</text>
<text x="355" y="110.1">JUMPER2</text>
<text x="410.4" y="108.8">MCP6024</text>
<text x="444.7" y="108.4">0.1u</text>
<text x="140.8" y="115.1">BAV199T</text>
<text x="369.4" y="115.1">BAV199T</text>
<text x="221" y="121.4">GND_A</text>
<text x="49.5" y="129">GND_A</text>
<text x="171.4" y="131.5">3.3V_A</text>
<text x="400" y="131.5">3.3V_A</text>
<text x="100.2" y="144.1">15K</text>
<text x="328.7" y="144.1">15K</text>
<text x="84" y="154.1">470pF</text>
<text x="96.7" y="154.1">JUMPER</text>
<text x="115.5" y="151.6">15K</text>
<text x="167.8" y="155.8">5</text>
<text x="175.9" y="151.1" transform="rotate(-90 175.9 151.1)">4</text>
<text x="312.6" y="154.1">470pF</text>
<text x="325.3" y="154.1">JUMPER</text>
<text x="344.1" y="151.6">15K</text>
<text x="396.4" y="155.8">5</text>
<text x="404.5" y="151.1" transform="rotate(-90 404.5 151.1)">4</text>
<text x="34.3" y="158.2">Ain_01</text>
<text x="59.5" y="160.9">MMZ1608B601C</text>
<text x="167.8" y="160.9">6</text>
<text x="184.1" y="158.4">7</text>
<text x="199.2" y="161.9">100Ohm</text>
<text x="221" y="159.5">A1</text>
<text x="257.8" y="158.2">AIN05</text>
<text x="288.1" y="160.9">MMZ1608B601C</text>
<text x="396.4" y="160.9">6</text>
<text x="412.7" y="158.4">7</text>
<text x="427.8" y="161.9">100Ohm</text>
<text x="449.6" y="159.5">A5</text>
<text x="82.5" y="166.8">4.7</text>
<text x="95.2" y="166.8">237</text>
<text x="311.1" y="166.8">4.7</text>
<text x="323.8" y="166.8">237</text>
<text x="40.9" y="169.4">1000pF</text>
<text x="56.1" y="169.4">1SMB20CAT3</text>
<text x="115.5" y="169.4">15K</text>
<text x="126.4" y="171">JUMPER2</text>
<text x="175.9" y="168.5" transform="rotate(-90 175.9 168.5)">11</text>
<text x="181.8" y="169.8">MCP6024</text>
<text x="216.1" y="169.4">0.1u</text>
<text x="269.4" y="169.4">1000pF</text>
<text x="284.6" y="169.4">1SMB20CAT3</text>
<text x="344.1" y="169.4">15K</text>
<text x="355" y="171">JUMPER2</text>
<text x="404.5" y="168.5" transform="rotate(-90 404.5 168.5)">11</text>
<text x="410.4" y="169.8">MCP6024</text>
<text x="444.7" y="169.4">0.1u</text>
<text x="140.8" y="176.1">BAV199T</text>
<text x="369.4" y="176.1">BAV199T</text>
<text x="21.6" y="183.8">1</text>
<text x="21.6" y="186.3">2</text>
<text x="21.6" y="188.8">3</text>
<text x="21.6" y="191.4">4</text>
<text x="49.5" y="189.9">GND_A</text>
<text x="234.9" y="188.8">1</text>
<text x="234.9" y="191.4">2</text>
<text x="21.6" y="193.9">5</text>
<text x="171.4" y="192.5">3.3V_A</text>
<text x="234.9" y="193.9">3</text>
<text x="234.9" y="196.5">4</text>
<text x="400" y="192.5">3.3V_A</text>
<text x="13.8" y="198.9">TBLOCK-I5</text>
<text x="234.9" y="199">5</text>
<text x="100.2" y="205">15K</text>
<text x="227.2" y="204">TBLOCK-I5</text>
<text x="328.7" y="205">15K</text>
<text x="84" y="215.1">470pF</text>
<text x="96.7" y="215.1">JUMPER</text>
<text x="115.5" y="212.5">15K</text>
<text x="175.9" y="212.1" transform="rotate(-90 175.9 212.1)">4</text>
<text x="312.6" y="215.1">470pF</text>
<text x="325.3" y="215.1">JUMPER</text>
<text x="344.1" y="212.5">15K</text>
<text x="404.5" y="212.1" transform="rotate(-90 404.5 212.1)">4</text>
<text x="34.3" y="219.1">Ain_02</text>
<text x="59.5" y="221.8">MMZ1608B601C</text>
<text x="166.6" y="216.8">10</text>
<text x="167.8" y="221.9">9</text>
<text x="184.1" y="219.3">8</text>
<text x="221" y="220.4">A2</text>
<text x="257.8" y="219.1">AIN06</text>
<text x="288.1" y="221.8">MMZ1608B601C</text>
<text x="395.2" y="216.8">10</text>
<text x="396.4" y="221.9">9</text>
<text x="412.7" y="219.3">8</text>
<text x="449.6" y="220.4">A6</text>
<text x="82.5" y="227.8">4.7</text>
<text x="95.2" y="227.8">237</text>
<text x="199.2" y="222.8">100Ohm</text>
<text x="311.1" y="227.8">4.7</text>
<text x="323.8" y="227.8">237</text>
<text x="427.8" y="222.8">100Ohm</text>
<text x="40.9" y="230.3">1000pF</text>
<text x="56.1" y="230.3">1SMB20CAT3</text>
<text x="115.5" y="230.3">15K</text>
<text x="126.4" y="231.9">JUMPER2</text>
<text x="175.9" y="229.4" transform="rotate(-90 175.9 229.4)">11</text>
<text x="181.8" y="230.7">MCP6024</text>
<text x="216.1" y="230.3">0.1u</text>
<text x="269.4" y="230.3">1000pF</text>
<text x="284.6" y="230.3">1SMB20CAT3</text>
<text x="344.1" y="230.3">15K</text>
<text x="355" y="231.9">JUMPER2</text>
<text x="404.5" y="229.4" transform="rotate(-90 404.5 229.4)">11</text>
<text x="410.4" y="230.7">MCP6024</text>
<text x="444.7" y="230.3">0.1u</text>
<text x="140.8" y="237">BAV199T</text>
<text x="369.4" y="237">BAV199T</text>
<text x="49.5" y="250.9">GND_A</text>
<text x="171.4" y="253.4">3.3V_A</text>
<text x="400" y="253.4">3.3V_A</text>
<text x="100.2" y="266">15K</text>
<text x="328.7" y="266">15K</text>
<text x="115.5" y="273.5">15K</text>
<text x="175.9" y="273.1" transform="rotate(-90 175.9 273.1)">4</text>
<text x="344.1" y="273.5">15K</text>
<text x="404.5" y="273.1" transform="rotate(-90 404.5 273.1)">4</text>
<text x="31.7" y="280.1">Ain_03</text>
<text x="84" y="276">470pF</text>
<text x="96.7" y="276">JUMPER</text>
<text x="166.6" y="277.7">12</text>
<text x="184.1" y="280.3">14</text>
<text x="221" y="281.4">A3</text>
<text x="257.8" y="280.1">AIN07</text>
<text x="312.6" y="276">470pF</text>
<text x="325.3" y="276">JUMPER</text>
<text x="395.2" y="277.7">12</text>
<text x="412.7" y="280.3">14</text>
<text x="449.6" y="281.4">A7</text>
<text x="59.5" y="282.7">MMZ1608B601C</text>
<text x="166.6" y="282.8">13</text>
<text x="199.2" y="283.8">100Ohm</text>
<text x="288.1" y="282.7">MMZ1608B601C</text>
<text x="395.2" y="282.8">13</text>
<text x="427.8" y="283.8">100Ohm</text>
<text x="40.9" y="291.3">1000pF</text>
<text x="56.1" y="291.3">1SMB20CAT3</text>
<text x="82.5" y="288.7">4.7</text>
<text x="95.2" y="288.7">237</text>
<text x="115.5" y="291.3">15K</text>
<text x="126.4" y="292.9">JUMPER2</text>
<text x="175.9" y="290.4" transform="rotate(-90 175.9 290.4)">11</text>
<text x="181.8" y="291.6">MCP6024</text>
<text x="216.1" y="291.3">0.1u</text>
<text x="269.4" y="291.3">1000pF</text>
<text x="284.6" y="291.3">1SMB20CAT3</text>
<text x="311.1" y="288.7">4.7</text>
<text x="323.8" y="288.7">237</text>
<text x="344.1" y="291.3">15K</text>
<text x="355" y="292.9">JUMPER2</text>
<text x="404.5" y="290.4" transform="rotate(-90 404.5 290.4)">11</text>
<text x="410.4" y="291.6">MCP6024</text>
<text x="444.7" y="291.3">0.1u</text>
<text x="140.8" y="298">BAV199T</text>
<text x="369.4" y="298">BAV199T</text>
<text x="49.5" y="311.9">GND_A</text>
</g>
</svg>
